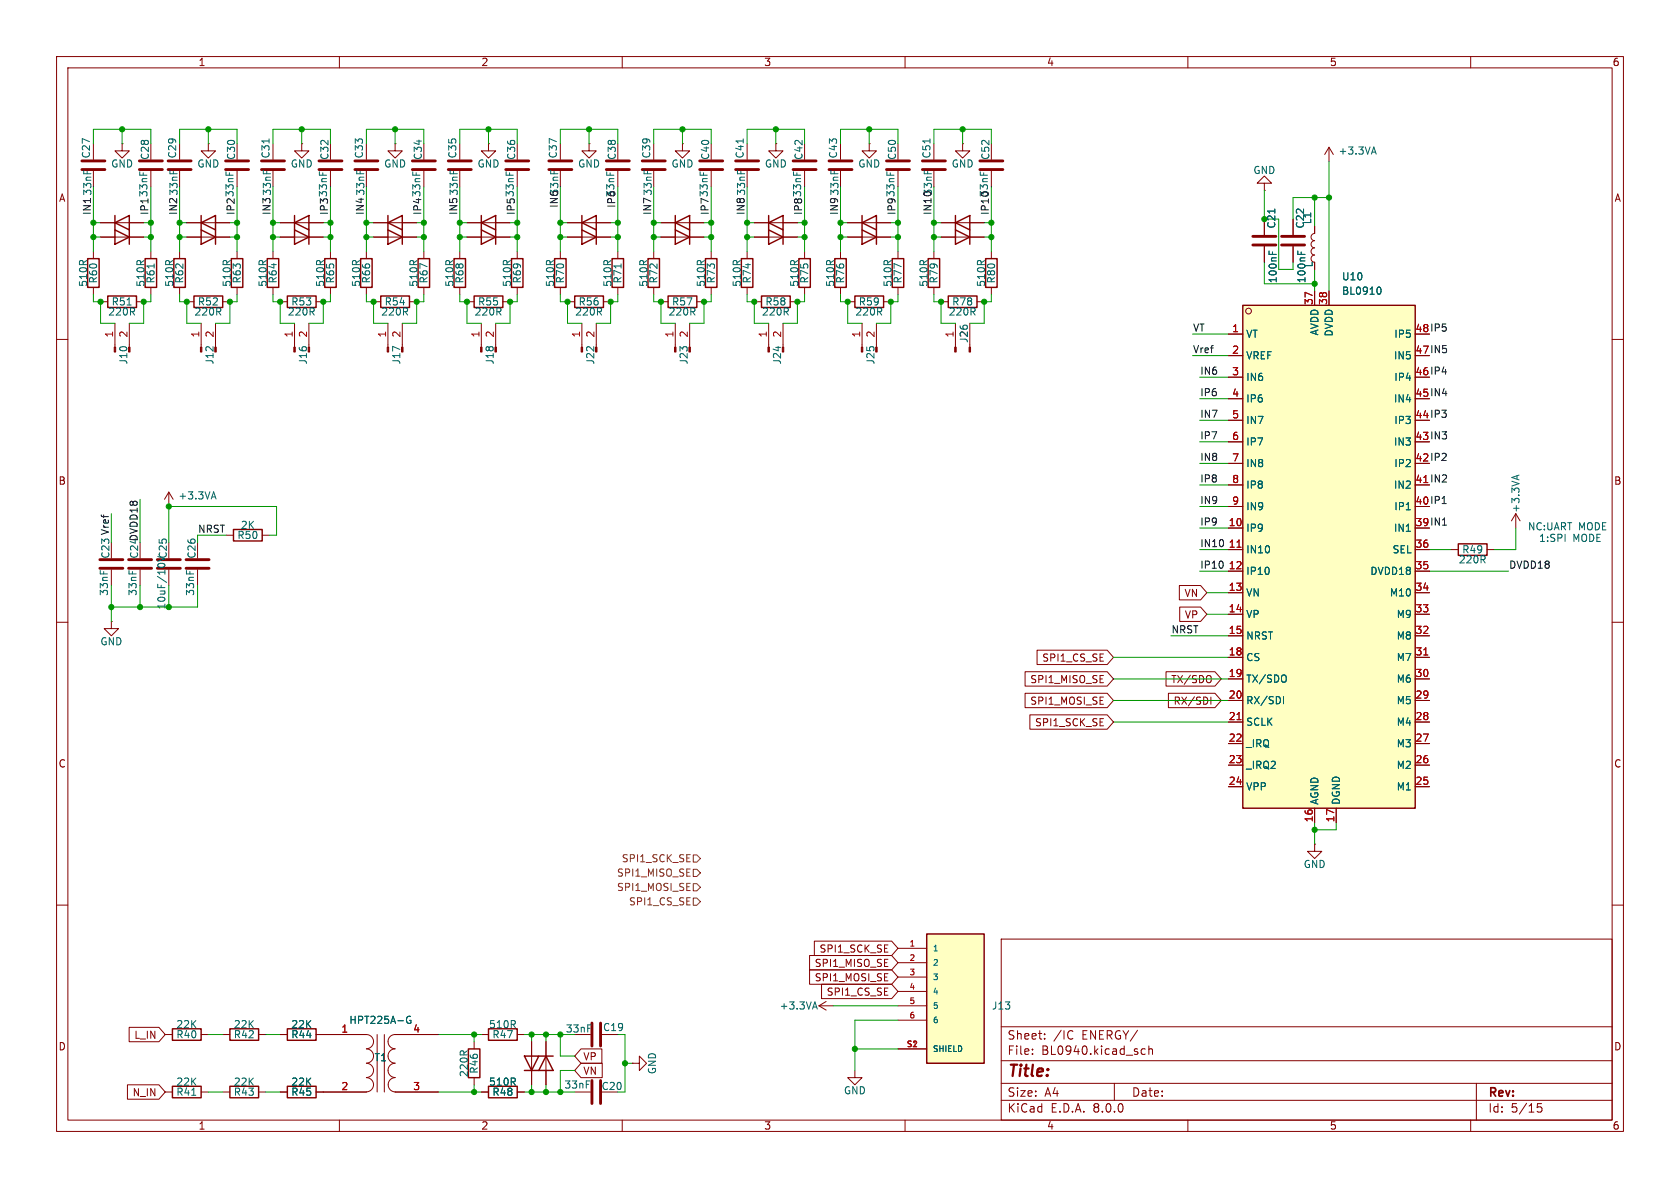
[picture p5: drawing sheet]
<svg xmlns="http://www.w3.org/2000/svg" width="297mm" height="210mm" viewBox="0 0 297 210" stroke-linecap="round" stroke-linejoin="round" font-family="sans-serif">
<g fill="none" stroke="#840000" stroke-width=".18">
<path d="M10 10h277v190h-277zM12 12h273v186h-273zM60 10v2M110 10v2M160 10v2M210 10v2M260 10v2M58.4 30.2v2.8M86.4 25.4v1.3h1.2l-1.2 1.2-1.3-1.2h1.3M86.4 25.4h.1M91.4 30.2v2.8M100.3 39.4h7.6"/>
<path d="M104.1 25.4v1.3h1.3l-1.3 1.2-1.2-1.2h1.2M104.1 25.4h.1M109.2 30.2v2.8M170.2 25.4v1.3h1.2l-1.2 1.2-1.3-1.2h1.3M170.2 25.4h.1M175.3 30.2v2.8M10 60h2M20.3 57.2v4.2M22.9 57.2v4.2M33 53.3h1.3M33 41.9h7.6M35.6 57.2v4.2"/>
<path d="M38.1 57.2v4.2M39.4 53.3h1.2M41.9 44.5v1.2M41.9 50.8v1.3M48.3 44.5v1.2M48.3 50.8v1.3M49.5 53.3h1.3M49.5 41.9h7.6M52.1 57.2v4.2M54.6 57.2v4.2M55.9 53.3h1.2M58.4 44.5v1.2"/>
<path d="M58.4 50.8v1.3M64.8 44.5v1.2M64.8 50.8v1.3M66 53.3h1.3M68.6 57.2v4.2M71.1 57.2v4.2M72.4 53.3h1.3M81.3 44.5v1.2M81.3 50.8v1.3M82.5 53.3h1.3M85.1 57.2v4.2M87.6 57.2v4.2"/>
<path d="M88.9 53.3h1.3M91.4 44.5v1.2M91.4 50.8v1.3M99.1 44.5v1.2M99.1 50.8v1.3M100.3 53.3h1.3M100.3 41.9h7.6M102.9 57.2v4.2M105.4 57.2v4.2M106.7 53.3h1.2M165.1 44.5v1.2M165.1 50.8v1.3"/>
<path d="M166.4 53.3h1.2M168.9 57.2v4.2M171.4 57.2v4.2M172.7 53.3h1.3M175.3 44.5v1.2M175.3 50.8v1.3M285 60h2M10 110h2M285 110h2M10 160h2M285 160h2M177 166h108v32h-108z"/>
<path d="M60 198v2M101.6 193h2.8M110 198v2M111.8 188h1.2v-1.3l1.3 1.3-1.3 1.2v-1.2M111.8 188h.1M151.1 189.2v1.3h1.3l-1.3 1.3-1.2-1.3h1.2M160 198v2M177 194.5h108M177 191.5h108M177 187.5h108M177 181.5h108M182.5 186.3v.1"/>
<path d="M182.5 185.5v.1M184.7 183.6v.1M184.7 182.8v.1M189.4 182.2l.3 .1M189.7 183.6l-.3 .1M197 191.5v3M201.7 186.1l.3 .3 .5-.1M202.5 185.5l-.5-.1-.3 .3M203.1 185.5l.2-.1 .4 .1v.9M203.1 184.9v1.5M210 198v2M260 198v2"/>
<path d="M261 191.5v6.5M272.5 195.1h-.7l-.1 .7 .3-.1h.5l.1 .3-.1 .5-.2 .1-.6-.1"/>
</g>
<g fill="none" stroke="#840000" stroke-width=".25">
<path d="M102.9 39.4l2.5-1.3v2.5zM102.9 38.1v2.5M34.3 52.3h5.1v2.1h-5.1zM35.6 40.6l2.5 1.3-2.5 1.3zM38.1 40.6v2.6M40.9 45.7h2v5.1h-2zM47.2 45.7h2.1v5.1h-2.1zM50.8 52.3h5.1v2.1h-5.1zM52.1 40.6l2.5 1.3-2.5 1.3zM54.6 40.6v2.6M57.4 45.7h2v5.1h-2zM63.8 45.7h2v5.1h-2z"/>
<path d="M67.3 52.3h5.1v2.1h-5.1zM80.3 45.7h2v5.1h-2zM83.8 52.3h5.1v2.1h-5.1zM90.4 45.7h2.1v5.1h-2.1zM98 45.7h2.1v5.1h-2.1zM101.6 52.3h5.1v2.1h-5.1zM102.9 40.6l2.5 1.3-2.5 1.3zM105.4 40.6v2.6M164.1 45.7h2v5.1h-2zM167.6 52.3h5.1v2.1h-5.1zM174.2 45.7h2.1v5.1h-2.1z"/>
</g>
<g fill="#840000" stroke="#840000" stroke-width=".18">
<path d="M20.2 61.4h.2v.8h-.2z"/>
<path d="M35.4 61.4h.3v.8h-.3z"/>
<path d="M68.5 61.4h.2v.8h-.2z"/>
<path d="M171.3 61.4h.3v.8h-.3z"/>
<path d="M168.8 61.4h.2v.8h-.2z"/>
<path d="M51.9 61.4h.3v.8h-.3z"/>
<path d="M85 61.4h.2v.8h-.2z"/>
<path d="M102.7 61.4h.3v.8h-.3z"/>
</g>
<g fill="none" stroke="#840000" stroke-width=".51">
<path d="M56.4 28.4h4.1M56.4 30h4.1M62.7 28.4h4.1M62.7 30h4.1M89.4 28.4h4.1M89.4 30h4.1M97 28.4h4.1M97 30h4.1M107.2 28.4h4.1M107.2 30h4.1M113.5 28.4h4.1M113.5 30h4.1"/>
<path d="M163.1 28.4h4M163.1 30h4M173.2 28.4h4.1M173.2 30h4.1M104.6 191v4.1M106.2 191v4.1"/>
</g>
<path d="M164.4 24.6v.7" fill="none" stroke="#006464" stroke-width=".18"/>
<path d="M163.8 165.1h10.2v22.9h-10.2z" fill="#ffffc2"/>
<g fill="none" stroke="#840000" stroke-width=".25">
<path d="M20.3 39.4l2.6-1.3v2.5zM20.3 38.1v2.5M35.6 39.4l2.5-1.3v2.5zM35.6 38.1v2.5M52.1 39.4l2.5-1.3v2.5zM52.1 38.1v2.5M68.6 39.4l2.5-1.3v2.5zM68.6 38.1v2.5M85.1 39.4l2.5-1.3v2.5zM85.1 38.1v2.5M119.4 39.4l2.5-1.3v2.5zM119.4 38.1v2.5"/>
<path d="M152.4 39.4l2.5-1.3v2.5zM152.4 38.1v2.5M168.9 39.4l2.5-1.3v2.5zM168.9 38.1v2.5M15.5 45.7h2v5.1h-2zM19 52.3h5.1v2.1h-5.1zM20.3 40.6l2.6 1.3-2.6 1.3zM22.9 40.6v2.6M25.7 45.7h2v5.1h-2zM30.7 45.7h2.1v5.1h-2.1zM68.6 40.6l2.5 1.3-2.5 1.3zM71.1 40.6v2.6"/>
<path d="M73.9 45.7h2v5.1h-2zM85.1 40.6l2.5 1.3-2.5 1.3zM87.6 40.6v2.6M108.2 45.7h2v5.1h-2zM114.6 45.7h2v5.1h-2zM118.1 52.3h5.1v2.1h-5.1zM119.4 40.6l2.5 1.3-2.5 1.3zM121.9 40.6v2.6M124.7 45.7h2v5.1h-2zM131.1 45.7h2v5.1h-2zM134.6 52.3h5.1v2.1h-5.1zM141.2 45.7h2.1v5.1h-2.1z"/>
<path d="M147.6 45.7h2v5.1h-2zM151.1 52.3h5.1v2.1h-5.1zM152.4 40.6l2.5 1.3-2.5 1.3zM154.9 40.6v2.6M157.7 45.7h2.1v5.1h-2.1zM168.9 40.6l2.5 1.3-2.5 1.3zM171.4 40.6v2.6M41.3 93.6h5.1v2h-5.1zM257.8 96.1h5.1v2.1h-5.1zM163.8 165.1h10.2v22.9h-10.2zM30.5 192h5.1v2.1h-5.1zM40.6 192h5.1v2.1h-5.1z"/>
<path d="M40.6 181.9h5.1v2h-5.1zM50.8 192h5.1v2.1h-5.1zM50.8 181.9h5.1v2h-5.1zM86.4 192h5v2.1h-5zM86.4 181.9h5v2h-5zM92.7 186.7h2.5l-1.2 2.5zM92.7 189.2h2.5M95.2 186.7h2.6M96.5 186.7l1.3 2.5h-2.6z"/>
</g>
<g fill="none" stroke="#840000" stroke-width=".18">
<path d="M17.8 39.4h7.6M21.6 25.4v1.3h1.3l-1.3 1.2-1.3-1.2h1.3M21.6 25.4h.1M26.7 30.2v2.8M33 39.4h7.6M36.8 25.4v1.3h1.3l-1.3 1.2-1.2-1.2h1.2M36.8 25.4h.1M41.9 30.2v2.8M49.5 39.4h7.6M53.3 25.4v1.3h1.3l-1.3 1.2-1.2-1.2h1.2M53.3 25.4h.1M66 39.4h7.7"/>
<path d="M69.8 25.4v1.3h1.3l-1.3 1.2-1.2-1.2h1.2M69.8 25.4h.1M74.9 30.2v2.8M82.5 39.4h7.7M116.8 39.4h7.7M120.6 25.4v1.3h1.3l-1.3 1.2-1.2-1.2h1.2M120.6 25.4h.1M125.7 30.2v2.8M149.9 39.4h7.6M153.7 25.4v1.3h1.2l-1.2 1.2-1.3-1.2h1.3M153.7 25.4h.1M158.7 30.2v2.8"/>
<path d="M166.4 39.4h7.6M223.5 32.4h1.3l-1.3-1.3-1.3 1.3h1.3v1.3M223.5 33.7h.1M223.5 38.7v2.8M228.6 38.7v2.8M234.9 26l-.7 1.3M234.9 26v2.6M234.9 26l.8 1.3M16.5 44.5v1.2M16.5 50.8v1.3M17.8 41.9h7.6M17.8 53.3h1.2"/>
<path d="M24.1 53.3h1.3M26.7 44.5v1.2M26.7 50.8v1.3M31.7 44.5v1.2M31.7 50.8v1.3M66 41.9h7.7M74.9 44.5v1.2M74.9 50.8v1.3M82.5 41.9h7.7M109.2 44.5v1.2M109.2 50.8v1.3M115.6 44.5v1.2"/>
<path d="M115.6 50.8v1.3M116.8 41.9h7.7M116.8 53.3h1.3M119.4 57.2v4.2M121.9 57.2v4.2M123.2 53.3h1.3M125.7 44.5v1.2M125.7 50.8v1.3M132.1 44.5v1.2M132.1 50.8v1.3M133.3 53.3h1.3M135.9 57.2v4.2"/>
<path d="M138.4 57.2v4.2M139.7 53.3h1.3M142.2 44.5v1.2M142.2 50.8v1.3M148.6 44.5v1.2M148.6 50.8v1.3M149.9 41.9h7.6M149.9 53.3h1.2M152.4 57.2v4.2M154.9 57.2v4.2M156.2 53.3h1.3M158.7 44.5v1.2"/>
<path d="M158.7 50.8v1.3M166.4 41.9h7.6M223.5 43.6v2.8M228.6 43.6v2.8M232.4 40v1.3a.63 .63 0 0 0-.6 .6 .63 .63 0 0 0 .6 .6 .63 .63 0 0 0-.6 .7 .63 .63 0 0 0 .6 .6 .63 .63 0 0 0-.6 .7 .63 .63 0 0 0 .6 .6 .63 .63 0 0 0-.6 .6 .63 .63 0 0 0 .6 .7M29.8 87l-.7 1.3M29.8 87v2.5M29.8 87l.8 1.3M40 94.6h1.3M46.4 94.6h1.2M256.5 97.2h1.3M262.9 97.2h1.3"/>
<path d="M268 90.8l-.8 1.3M268 90.8v2.5M268 90.8l.7 1.3M19.7 109.9v1.2h1.3l-1.3 1.3-1.3-1.3h1.3M19.7 109.9h.1M19.7 100.7v2.8M24.8 100.7v2.8M34.9 100.7v2.8M232.4 149.2v1.3h1.3l-1.3 1.3-1.3-1.3h1.3M232.4 149.2h.1M144.8 177.8h2.5M144.8 177.8l1.2 .8"/>
<path d="M146 177l-1.2 .8M158.7 167.6h5.1M158.7 170.2h5.1M158.7 172.7h5.1M158.7 175.3h5.1M158.7 177.8h5.1M29.2 193h1.3M35.6 193h1.2M39.4 193h1.2M39.4 182.9h1.2M45.7 193h1.3M45.7 182.9h1.3"/>
<path d="M49.5 193h1.3M49.5 182.9h1.3M55.9 182.9h8.9a1.27 1.27 0 0 1 1.2 1.3 1.27 1.27 0 0 1-1.2 1.2 1.26 1.26 0 0 1 1.2 1.3 1.26 1.26 0 0 1-1.2 1.2M55.9 193h8.9M64.8 188a1.27 1.27 0 0 1 1.2 1.2 1.27 1.27 0 0 1-1.2 1.3 1.26 1.26 0 0 1 1.2 1.3 1.26 1.26 0 0 1-1.2 1.2M66.7 182.9v10.1M67.9 182.9v10.1M69.8 188a1.26 1.26 0 0 0-1.2 1.2 1.26 1.26 0 0 0 1.2 1.3M69.8 193h7.7M69.9 190.5a1.26 1.26 0 0 0-1.3 1.3 1.26 1.26 0 0 0 1.3 1.2M77.5 182.9h-7.7a1.27 1.27 0 0 0-1.2 1.3 1.27 1.27 0 0 0 1.2 1.2 1.26 1.26 0 0 0-1.2 1.3 1.26 1.26 0 0 0 1.2 1.2M85.1 193h1.3"/>
<path d="M85.1 182.9h1.3M91.4 193h1.3M91.4 182.9h1.3M94 184.2v7.6M96.5 184.2v7.6M158.7 180.3h5.1M158.7 185.4h5.1"/>
</g>
<g fill="none" stroke="#006464" stroke-width=".18">
<path d="M47.6 24.6v.7M131.4 24.6v.7M225.4 37v.7M242.6 26.9h.6M242.9 26l.4 1.2M22.5 53.9h.7M27.2 46.7v.7M109.8 46.7v.7M224.4 44.4v.6M225 44.6v.4M229.4 44.4v.6M230 44.6v.4"/>
<path d="M28.1 99.6h.8M37.5 87.8h.6M37.8 86.9l.4 1.3M268.2 84.1v.6M268.5 84l-1.2 .4M72.6 179.7a.61 .61 0 0 0-.7 .5 .61 .61 0 0 0 .5 .7M143.8 178h.6M144.1 177.1l.4 1.3M33.9 193.6h.7M72.4 180.4h.2v.4"/>
</g>
<g fill="#840000" stroke="#840000" stroke-width=".18">
<path d="M152.3 61.4h.2v.8h-.2z"/>
<path d="M119.3 61.4h.2v.8h-.2z"/>
<path d="M135.8 61.4h.2v.8h-.2z"/>
</g>
<g fill="none" stroke="#840000" stroke-width=".51">
<path d="M14.5 28.4h4M14.5 30h4M24.6 28.4h4.1M24.6 30h4.1M29.7 28.4h4.1M29.7 30h4.1M39.9 28.4h4M39.9 30h4M46.2 28.4h4.1M46.2 30h4.1M72.9 28.4h4.1M72.9 30h4.1"/>
<path d="M79.2 28.4h4.1M79.2 30h4.1M123.7 28.4h4.1M123.7 30h4.1M130 28.4h4.1M130 30h4.1M156.7 28.4h4.1M156.7 30h4.1M221.5 43.3h4.1M221.5 41.8h4.1M226.6 43.3h4M226.6 41.8h4"/>
<path d="M17.7 98.9h4M22.7 98.9h4.1M27.8 98.9h4.1M32.9 98.9h4.1M17.7 100.5h4M22.7 100.5h4.1M27.8 100.5h4.1M32.9 100.5h4.1M104.6 180.8v4.1M106.2 180.8v4.1"/>
</g>
<path d="M219.7 54h30.5v88.9h-30.5z" fill="#ffffc2"/>
<path d="M135.9 39.4l2.5-1.3v2.5zM135.9 38.1v2.5M135.9 40.6l2.5 1.3-2.5 1.3zM138.4 40.6v2.6M219.7 54h30.5v88.9h-30.5zM30.5 181.9h5.1v2h-5.1zM82.8 185.4h2v5.1h-2z" fill="none" stroke="#840000" stroke-width=".25"/>
<g fill="none" stroke="#840000" stroke-width=".18">
<path d="M17.8 39.4h2.5M22.9 39.4h2.5M33 39.4h2.6M38.1 39.4h2.5M49.5 39.4h2.6M54.6 39.4h2.5M66 39.4h2.6M71.1 39.4h2.6M82.5 39.4h2.6M87.6 39.4h2.6M100.3 39.4h2.6M105.4 39.4h2.5"/>
<path d="M116.8 39.4h2.6M121.9 39.4h2.6M133.3 39.4h7.7M137.2 25.4v1.3h1.2l-1.2 1.2-1.3-1.2h1.3M137.2 25.4h.1M142.2 30.2v2.8M149.9 39.4h2.5M154.9 39.4h2.6M166.4 39.4h2.5M171.4 39.4h2.6M223.5 38.7v2.8M228.6 38.7v2.8"/>
<path d="M17.8 41.9h2.5M22.9 41.9h2.5M33 41.9h2.6M38.1 41.9h2.5M49.5 41.9h2.6M54.6 41.9h2.5M66 41.9h2.6M71.1 41.9h2.6M82.5 41.9h2.6M87.6 41.9h2.6M100.3 41.9h2.6M105.4 41.9h2.5"/>
<path d="M116.8 41.9h2.6M121.9 41.9h2.6M133.3 41.9h7.7M149.9 41.9h2.5M154.9 41.9h2.6M166.4 41.9h2.5M171.4 41.9h2.6M217.2 59.1h2.5M223.5 43.6v2.8M228.6 43.6v2.8M232.4 40v1.3M232.4 51.4v2.6"/>
<path d="M234.9 51.4v2.6M217.2 62.9h2.5M217.2 66.7h2.5M217.2 70.5h2.5M217.2 74.3h2.5M217.2 78.1h2.5M217.2 93.3h2.5M217.2 97.2h2.5M217.2 81.9h2.5M217.2 85.7h2.5M217.2 89.5h2.5M250.2 97.2h2.5"/>
<path d="M181.2 118.7h14.5l1.1 1.3-1.1 1.3h-14.5zM183.3 114.9h12.4l1.1 1.3-1.1 1.3h-12.4zM206.1 118.7h8.7l1.1 1.3-1.1 1.3h-8.7zM208.5 103.5h3.7l1.2 1.3-1.2 1.2h-3.7zM208.6 107.3h3.6l1.2 1.3-1.2 1.3h-3.6zM214.1 119.6v.9M217.2 101h2.5M217.2 104.8h2.5M217.2 108.6h2.5M217.2 112.4h2.5M217.2 116.2h2.5M250.2 101h2.5"/>
<path d="M250.2 104.8h2.5M250.2 108.6h2.5M250.2 112.4h2.5M250.2 116.2h2.5M181.2 122.6h14.5l1.1 1.2-1.1 1.3h-14.5zM182.1 126.4h13.6l1.1 1.2-1.1 1.3h-13.6zM206.6 122.6h8.2l1.1 1.2-1.1 1.3h-8.2zM214.1 123.2v1.3M217.2 120h2.5M217.2 123.8h2.5M217.2 127.6h2.5M217.2 131.4h2.5"/>
<path d="M217.2 135.3h2.5M217.2 139.1h2.5M250.2 120h2.5M250.2 123.8h2.5M250.2 127.6h2.5M250.2 131.4h2.5M250.2 135.3h2.5M250.2 139.1h2.5M232.4 142.9v2.5M236.2 142.9v2.5M143.1 171.4h14.5l1.1 1.3-1.1 1.3h-14.5zM143.1 168.9h14.5l1.1 1.3-1.1 1.3h-14.5z"/>
<path d="M144 166.4h13.6l1.1 1.2-1.1 1.3h-13.6zM145.2 174h12.4l1.1 1.3-1.1 1.2h-12.4zM22.5 191.8h5.6l1.1 1.2-1.1 1.3h-5.6zM22.8 181.6h5.3l1.1 1.3-1.1 1.3h-5.3zM29.2 182.9h1.3M35.6 182.9h1.2M49.5 182.9h1.3M49.5 193h1.3M55.9 182.9h8.9M55.9 193h8.9M69.8 182.9h7.7M69.8 193h7.7"/>
<path d="M83.8 184.2v1.2M83.8 190.5v1.3M85.1 193h1.3M91.4 193h1.3M94 184.2v2.5M94 189.2v2.6M96.5 184.2v2.5M96.5 189.2v2.6M102.7 188h3.8v2.5h-3.8l-1.1-1.3zM102.7 185.4h3.7v2.6h-3.7l-1.1-1.3z"/>
<circle cx="220.7" cy="55" r=".51"/>
</g>
<path d="M218.7 96.7h.7M251.7 115.8h.7M218.7 127.2h.7" fill="none" stroke="#a90000" stroke-width=".18"/>
<path d="M225.4 37v.7M224.4 44.4v.6M225 44.6v.4M229.4 44.4v.6M230 44.6v.4M243.7 50.7a.68 .68 0 0 1 .5 .7 .68 .68 0 0 1-.5 .6M248.6 90.1h.7M227.3 119.5v.9M226.9 123.1v1.3M72.6 179.7a.61 .61 0 0 0-.7 .5 .61 .61 0 0 0 .5 .7M72.4 180.4h.2v.4" fill="none" stroke="#006464" stroke-width=".18"/>
<path d="M140.2 28.4h4.1M140.2 30h4.1M146.6 28.4h4M146.6 30h4" fill="none" stroke="#840000" stroke-width=".51"/>
<path d="M122.6 156.2h.6l.6 .6-.6 .7h-.6zM122.6 158.8h.6l.6 .6-.6 .6h-.6zM122.6 153.7h.6l.6 .6-.6 .6h-.6zM122.6 151.1h.6l.6 .7-.6 .6h-.6z" fill="none" stroke="#725600" stroke-width=".18"/>
<path d="M26.2 35.2v.7M254.9 89h.8" fill="none" stroke="#0f0f0f" stroke-width=".18"/>
<g fill="none" stroke="#009600" stroke-width=".18">
<path d="M16.5 25.4v-2.5h10.2v2.5M16.5 39.4h1.3M16.5 33v11.5M21.6 22.9v2.5M25.4 39.4h1.3M26.7 33v11.5M31.7 25.4v-2.5h10.2v2.5M31.7 39.4h1.3M31.7 33v11.5M36.8 22.9v2.5M40.6 39.4h1.3M41.9 33v11.5"/>
<path d="M48.3 25.4v-2.5h10.1v2.5M48.3 39.4h1.2M48.3 33v11.5M53.3 22.9v2.5M57.1 39.4h1.3M58.4 33v11.5M64.8 25.4v-2.5h10.1v2.5M64.8 39.4h1.2M64.8 33v11.5M69.8 22.9v2.5M73.7 39.4h1.2M74.9 33v11.5"/>
<path d="M81.3 25.4v-2.5h10.1v2.5M81.3 39.4h1.2M81.3 33v11.5M86.4 22.9v2.5M90.2 39.4h1.2M91.4 33v11.5M99.1 25.4v-2.5h10.1v2.5M99.1 33v11.5M99.1 39.4h1.2M104.1 22.9v2.5M107.9 39.4h1.3M109.2 33v11.5"/>
<path d="M115.6 25.4v-2.5h10.1v2.5M115.6 39.4h1.2M115.6 33v11.5M120.6 22.9v2.5M124.5 39.4h1.2M125.7 33v11.5M132.1 25.4v-2.5h10.1v2.5M132.1 39.4h1.2M132.1 33v11.5M137.2 22.9v2.5M141 39.4h1.2M142.2 33v11.5"/>
<path d="M148.6 25.4v-2.5h10.1v2.5M148.6 39.4h1.3M148.6 33v11.5M153.7 22.9v2.5M157.5 39.4h1.2M158.7 33v11.5M165.1 25.4v-2.5h10.2v2.5M165.1 39.4h1.3M165.1 33v11.5M170.2 22.9v2.5M174 39.4h1.3M175.3 33v11.5"/>
<path d="M223.5 33.7v5h2.6v8.9h2.5v-1.2M232.4 34.9v5.1M234.9 28.6v22.8M234.9 34.9h-6.3v3.8M16.5 41.9h1.3M16.5 52.1v1.2h1.3v3.9h2.5M25.4 41.9h1.3M26.7 52.1v1.2h-1.3v3.9h-2.5M31.7 41.9h1.3M31.7 52.1v1.2h1.3v3.9h2.6M40.6 41.9h1.3M41.9 52.1v1.2h-1.3v3.9h-2.5"/>
<path d="M48.3 41.9h1.2M48.3 52.1v1.2h1.2v3.9h2.6M57.1 41.9h1.3M58.4 52.1v1.2h-1.3v3.9h-2.5M64.8 41.9h1.2M64.8 52.1v1.2h1.2v3.9h2.6M73.7 41.9h1.2M74.9 52.1v1.2h-1.2v3.9h-2.6M81.3 41.9h1.2M81.3 52.1v1.2h1.2v3.9h2.6M90.2 41.9h1.2M91.4 52.1v1.2h-1.2v3.9h-2.6"/>
<path d="M99.1 52.1v1.2h1.2v3.9h2.6M99.1 41.9h1.2M107.9 41.9h1.3M109.2 52.1v1.2h-1.3v3.9h-2.5M115.6 41.9h1.2M115.6 52.1v1.2h1.2v3.9h2.6M124.5 41.9h1.2M125.7 52.1v1.2h-1.2v3.9h-2.6M132.1 41.9h1.2M132.1 52.1v1.2h1.2v3.9h2.6M141 41.9h1.2M142.2 52.1v1.2h-1.2v3.9h-2.6"/>
<path d="M148.6 41.9h1.3M148.6 52.1v1.2h1.3v3.9h2.5M157.5 41.9h1.2M158.7 52.1v1.2h-1.2v3.9h-2.6M165.1 41.9h1.3M165.1 52.1v1.2h1.3v3.9h2.5M174 41.9h1.3M175.3 52.1v1.2h-1.3v3.9h-2.6M210.8 59.1h6.4M223.5 46.4v3.8h8.9M232.4 47.6v3.8M210.8 62.9h6.4"/>
<path d="M212.1 74.3h5.1M212.1 78.1h5.1M212.1 66.7h5.1M212.1 70.5h5.1M19.7 90.8v5.1M24.8 88.3v7.6M40 94.6h-5.1v1.3M47.6 94.6h1.3v-5.1h-19.1v6.4M212.1 97.2h5.1M212.1 81.9h5.1M212.1 93.3h5.1M212.1 89.5h5.1"/>
<path d="M212.1 85.7h5.1M252.7 97.2h3.8M268 93.3v3.9h-3.8M19.7 103.5v6.4M24.8 103.5v3.8M29.8 103.5v3.8M34.9 103.5v3.8h-15.2M196.8 116.2h20.4M207 112.4h10.2M212.1 101h5.1M213.4 108.6h3.8M213.4 104.8h3.8"/>
<path d="M252.7 101h14M196.8 123.8h20.4M196.8 127.6h20.4M196.8 120h20.4M232.4 145.4v3.8M236.2 145.4v1.3h-3.8M147.3 177.8h11.4M36.8 193h2.6M36.8 182.9h2.6M47 193h2.5M47 182.9h2.5M77.5 193h7.6"/>
<path d="M77.5 182.9h7.6M83.8 182.9v1.3M83.8 191.8v1.2M92.7 193h8.9M92.7 182.9h8.9M94 182.9v1.3M94 191.8v1.2M96.5 182.9v1.3M96.5 191.8v1.2M99.1 182.9v3.8h2.5M101.6 189.2h-2.5v3.8M109.2 182.9h1.3v10.1h-1.3"/>
<path d="M110.5 188h1.3M151.1 185.4h7.6M158.7 180.3h-7.6v8.9"/>
</g>
<g fill="#009600" stroke="#009600" stroke-width=".18">
<circle cx="48.3" cy="41.9" r=".46"/>
<circle cx="48.3" cy="39.4" r=".46"/>
<circle cx="33" cy="53.3" r=".46"/>
<circle cx="49.5" cy="53.3" r=".46"/>
<circle cx="57.1" cy="53.3" r=".46"/>
<circle cx="40.6" cy="53.3" r=".46"/>
<circle cx="53.3" cy="22.9" r=".46"/>
<circle cx="64.8" cy="41.9" r=".46"/>
<circle cx="73.7" cy="53.3" r=".46"/>
<circle cx="66" cy="53.3" r=".46"/>
<circle cx="64.8" cy="39.4" r=".46"/>
<circle cx="69.8" cy="22.9" r=".46"/>
<circle cx="41.9" cy="39.4" r=".46"/>
<circle cx="21.6" cy="22.9" r=".46"/>
<circle cx="36.8" cy="22.9" r=".46"/>
<circle cx="26.7" cy="39.4" r=".46"/>
<circle cx="31.7" cy="39.4" r=".46"/>
<circle cx="31.7" cy="41.9" r=".46"/>
<circle cx="16.5" cy="39.4" r=".46"/>
<circle cx="91.4" cy="39.4" r=".46"/>
<circle cx="86.4" cy="22.9" r=".46"/>
<circle cx="107.9" cy="53.3" r=".46"/>
<circle cx="100.3" cy="53.3" r=".46"/>
<circle cx="82.5" cy="53.3" r=".46"/>
<circle cx="91.4" cy="41.9" r=".46"/>
<circle cx="90.2" cy="53.3" r=".46"/>
<circle cx="58.4" cy="39.4" r=".46"/>
<circle cx="58.4" cy="41.9" r=".46"/>
<circle cx="41.9" cy="41.9" r=".46"/>
<circle cx="99.1" cy="41.9" r=".46"/>
<circle cx="99.1" cy="39.4" r=".46"/>
<circle cx="104.1" cy="22.9" r=".46"/>
<circle cx="109.2" cy="39.4" r=".46"/>
<circle cx="109.2" cy="41.9" r=".46"/>
<circle cx="149.9" cy="53.3" r=".46"/>
<circle cx="148.6" cy="41.9" r=".46"/>
<circle cx="141" cy="53.3" r=".46"/>
<circle cx="157.5" cy="53.3" r=".46"/>
<circle cx="166.4" cy="53.3" r=".46"/>
<circle cx="165.1" cy="41.9" r=".46"/>
<circle cx="153.7" cy="22.9" r=".46"/>
<circle cx="158.7" cy="41.9" r=".46"/>
<circle cx="165.1" cy="39.4" r=".46"/>
<circle cx="158.7" cy="39.4" r=".46"/>
<circle cx="170.2" cy="22.9" r=".46"/>
<circle cx="223.5" cy="38.7" r=".46"/>
<circle cx="234.9" cy="34.9" r=".46"/>
<circle cx="232.4" cy="50.2" r=".46"/>
<circle cx="232.4" cy="34.9" r=".46"/>
<circle cx="175.3" cy="41.9" r=".46"/>
<circle cx="175.3" cy="39.4" r=".46"/>
<circle cx="174" cy="53.3" r=".46"/>
<circle cx="115.6" cy="39.4" r=".46"/>
<circle cx="132.1" cy="39.4" r=".46"/>
<circle cx="132.1" cy="41.9" r=".46"/>
<circle cx="115.6" cy="41.9" r=".46"/>
<circle cx="120.6" cy="22.9" r=".46"/>
<circle cx="125.7" cy="39.4" r=".46"/>
<circle cx="125.7" cy="41.9" r=".46"/>
<circle cx="124.5" cy="53.3" r=".46"/>
<circle cx="133.3" cy="53.3" r=".46"/>
<circle cx="116.8" cy="53.3" r=".46"/>
<circle cx="232.4" cy="146.7" r=".46"/>
<circle cx="142.2" cy="39.4" r=".46"/>
<circle cx="148.6" cy="39.4" r=".46"/>
<circle cx="142.2" cy="41.9" r=".46"/>
<circle cx="137.2" cy="22.9" r=".46"/>
<circle cx="17.8" cy="53.3" r=".46"/>
<circle cx="16.5" cy="41.9" r=".46"/>
<circle cx="26.7" cy="41.9" r=".46"/>
<circle cx="25.4" cy="53.3" r=".46"/>
<circle cx="74.9" cy="39.4" r=".46"/>
<circle cx="74.9" cy="41.9" r=".46"/>
<circle cx="81.3" cy="39.4" r=".46"/>
<circle cx="81.3" cy="41.9" r=".46"/>
<circle cx="99.1" cy="193" r=".46"/>
<circle cx="94" cy="182.9" r=".46"/>
<circle cx="96.5" cy="182.9" r=".46"/>
<circle cx="110.5" cy="188" r=".46"/>
<circle cx="151.1" cy="185.4" r=".46"/>
<circle cx="99.1" cy="182.9" r=".46"/>
<circle cx="24.8" cy="107.3" r=".46"/>
<circle cx="29.8" cy="107.3" r=".46"/>
<circle cx="29.8" cy="89.5" r=".46"/>
<circle cx="19.7" cy="107.3" r=".46"/>
<circle cx="96.5" cy="193" r=".46"/>
<circle cx="94" cy="193" r=".46"/>
<circle cx="83.8" cy="182.9" r=".46"/>
<circle cx="83.8" cy="193" r=".46"/>
</g>
<text font-size="2.8" fill="#840000" x="178" y="190.9">Title:</text>
<g font-size="2.1" fill="#840000">
<text x="178" y="184">Sheet:</text>
<text x="186.2" y="184">/IC</text>
<text x="191.3" y="184">ENERGY/</text>
<text x="178" y="186.7">File:</text>
<text x="184.1" y="186.7">BL0940.kicad_sch</text>
<text x="178" y="196.9">KiCad</text>
<text x="178" y="194.1">Size:</text>
<text x="184.7" y="194.1">A4</text>
<text x="185.7" y="196.9">E.D.A.</text>
<text x="193.3" y="196.9">8.0.0</text>
<text x="200" y="194.1">Date:</text>
<text x="263" y="194.3">Rev:</text>
<text x="263" y="196.9">Id:</text>
<text x="267.1" y="196.9">5/15</text>
</g>
<g font-size="1.8" fill="#840000">
<text x="35" y="11.9">1</text>
<text x="85" y="11.9">2</text>
<text x="135" y="11.9">3</text>
<text x="185" y="11.9">4</text>
<text x="235" y="11.9">5</text>
<text x="285" y="11.9">6</text>
<text x="10.3" y="35.9">A</text>
<text x="285.3" y="35.9">A</text>
<text x="232.3" y="47.4" transform="rotate(-90 232.3 47.4)">L</text>
<text x="250.1" y="58.8">48 IP5</text>
<text x="250.1" y="62.6">47 IN5</text>
<text x="250.1" y="70.2">45 IN4</text>
<text x="250.1" y="66.4">46 IP4</text>
<text x="250.1" y="77.9">43 IN3</text>
<text x="250.1" y="74">44 IP3</text>
<text x="250.1" y="81.7">42 IP2</text>
<text x="10.3" y="85.9">B</text>
<text x="250.1" y="89.3">40 IP1</text>
<text x="285.3" y="85.9">B</text>
<text x="250.1" y="93.1">39 IN1</text>
<text x="209.3" y="105.7">VN</text>
<text x="209.4" y="109.5">VP</text>
<text x="184.2" y="117.2">SPI1_CS_SE</text>
<text x="182" y="121">SPI1_MISO_SE</text>
<text x="182" y="124.8">SPI1_MOSI_SE</text>
<text x="207" y="121">TX/SDO</text>
<text x="207.4" y="124.8">RX/SDI</text>
<text x="182.9" y="128.6">SPI1_SCK_SE</text>
<text x="10.3" y="135.9">C</text>
<text x="285.3" y="135.9">C</text>
<text x="143.9" y="173.7">SPI1_MOSI_SE</text>
<text x="143.9" y="171.1">SPI1_MISO_SE</text>
<text x="144.8" y="168.6">SPI1_SCK_SE</text>
<text x="146.1" y="176.2">SPI1_CS_SE</text>
<text x="10.3" y="185.9">D</text>
<text x="23.6" y="183.8">L_IN</text>
<text x="285.3" y="185.9">D</text>
<text x="103" y="190.2">VN</text>
<text x="103" y="187.6">VP</text>
<text x="23.3" y="194">N_IN</text>
<text x="35" y="199.9">1</text>
<text x="85" y="199.9">2</text>
<text x="135" y="199.9">3</text>
<text x="185" y="199.9">4</text>
<text x="235" y="199.9">5</text>
<text x="285" y="199.9">6</text>
</g>
<g font-size="1.8" fill="#006464">
<text x="16.1" y="28.1" transform="rotate(-90 16.1 28.1)">C27</text>
<text x="19.6" y="29.8">GND</text>
<text x="26.5" y="28.4" transform="rotate(-90 26.5 28.4)">C28</text>
<text x="31.3" y="28.1" transform="rotate(-90 31.3 28.1)">C29</text>
<text x="34.8" y="29.8">GND</text>
<text x="41.8" y="28.4" transform="rotate(-90 41.8 28.4)">C30</text>
<text x="47.9" y="28.1" transform="rotate(-90 47.9 28.1)">C31</text>
<text x="51.3" y="29.8">GND</text>
<text x="58.3" y="28.4" transform="rotate(-90 58.3 28.4)">C32</text>
<text x="64.4" y="28.1" transform="rotate(-90 64.4 28.1)">C33</text>
<text x="67.8" y="29.8">GND</text>
<text x="74.8" y="28.4" transform="rotate(-90 74.8 28.4)">C34</text>
<text x="80.9" y="28.1" transform="rotate(-90 80.9 28.1)">C35</text>
<text x="84.3" y="29.8">GND</text>
<text x="91.3" y="28.4" transform="rotate(-90 91.3 28.4)">C36</text>
<text x="98.7" y="28.1" transform="rotate(-90 98.7 28.1)">C37</text>
<text x="102.1" y="29.8">GND</text>
<text x="109.1" y="28.4" transform="rotate(-90 109.1 28.4)">C38</text>
<text x="115.2" y="28.1" transform="rotate(-90 115.2 28.1)">C39</text>
<text x="118.6" y="29.8">GND</text>
<text x="125.6" y="28.4" transform="rotate(-90 125.6 28.4)">C40</text>
<text x="131.7" y="28.1" transform="rotate(-90 131.7 28.1)">C41</text>
<text x="135.1" y="29.8">GND</text>
<text x="142.1" y="28.4" transform="rotate(-90 142.1 28.4)">C42</text>
<text x="148.2" y="28.1" transform="rotate(-90 148.2 28.1)">C43</text>
<text x="151.6" y="29.8">GND</text>
<text x="158.6" y="28.4" transform="rotate(-90 158.6 28.4)">C50</text>
<text x="164.7" y="28.1" transform="rotate(-90 164.7 28.1)">C51</text>
<text x="168.1" y="29.8">GND</text>
<text x="175.1" y="28.4" transform="rotate(-90 175.1 28.4)">C52</text>
<text x="236.5" y="27.5">+3.3VA</text>
<text x="16.4" y="34.7" transform="rotate(-90 16.4 34.7)">33nF</text>
<text x="26.3" y="34.9" transform="rotate(-90 26.3 34.9)">33nF</text>
<text x="31.6" y="34.7" transform="rotate(-90 31.6 34.7)">33nF</text>
<text x="41.5" y="34.9" transform="rotate(-90 41.5 34.9)">33nF</text>
<text x="48.1" y="34.7" transform="rotate(-90 48.1 34.7)">33nF</text>
<text x="58" y="34.9" transform="rotate(-90 58 34.9)">33nF</text>
<text x="64.6" y="34.7" transform="rotate(-90 64.6 34.7)">33nF</text>
<text x="74.5" y="34.9" transform="rotate(-90 74.5 34.9)">33nF</text>
<text x="81.1" y="34.7" transform="rotate(-90 81.1 34.7)">33nF</text>
<text x="91" y="34.9" transform="rotate(-90 91 34.9)">33nF</text>
<text x="115.4" y="34.7" transform="rotate(-90 115.4 34.7)">33nF</text>
<text x="125.3" y="34.9" transform="rotate(-90 125.3 34.9)">33nF</text>
<text x="131.9" y="34.7" transform="rotate(-90 131.9 34.7)">33nF</text>
<text x="141.8" y="34.9" transform="rotate(-90 141.8 34.9)">33nF</text>
<text x="148.4" y="34.7" transform="rotate(-90 148.4 34.7)">33nF</text>
<text x="158.3" y="34.9" transform="rotate(-90 158.3 34.9)">33nF</text>
<text x="221.5" y="31">GND</text>
<text x="225.7" y="40.5" transform="rotate(-90 225.7 40.5)">C21</text>
<text x="230.7" y="40.5" transform="rotate(-90 230.7 40.5)">C22</text>
<text x="232" y="39.7" transform="rotate(-90 232 39.7)">L1</text>
<text x="15.6" y="50.8" transform="rotate(-90 15.6 50.8)">510R</text>
<text x="17.4" y="50.2" transform="rotate(-90 17.4 50.2)">R60</text>
<text x="25.8" y="50.8" transform="rotate(-90 25.8 50.8)">510R</text>
<text x="27.5" y="50.2" transform="rotate(-90 27.5 50.2)">R61</text>
<text x="30.8" y="50.8" transform="rotate(-90 30.8 50.8)">510R</text>
<text x="32.6" y="50.2" transform="rotate(-90 32.6 50.2)">R62</text>
<text x="41" y="50.8" transform="rotate(-90 41 50.8)">510R</text>
<text x="42.8" y="50.2" transform="rotate(-90 42.8 50.2)">R63</text>
<text x="47.3" y="50.8" transform="rotate(-90 47.3 50.8)">510R</text>
<text x="49.1" y="50.2" transform="rotate(-90 49.1 50.2)">R64</text>
<text x="57.5" y="50.8" transform="rotate(-90 57.5 50.8)">510R</text>
<text x="59.3" y="50.2" transform="rotate(-90 59.3 50.2)">R65</text>
<text x="63.9" y="50.8" transform="rotate(-90 63.9 50.8)">510R</text>
<text x="65.6" y="50.2" transform="rotate(-90 65.6 50.2)">R66</text>
<text x="74" y="50.8" transform="rotate(-90 74 50.8)">510R</text>
<text x="75.8" y="50.2" transform="rotate(-90 75.8 50.2)">R67</text>
<text x="80.4" y="50.8" transform="rotate(-90 80.4 50.8)">510R</text>
<text x="82.1" y="50.2" transform="rotate(-90 82.1 50.2)">R68</text>
<text x="90.5" y="50.8" transform="rotate(-90 90.5 50.8)">510R</text>
<text x="92.3" y="50.2" transform="rotate(-90 92.3 50.2)">R69</text>
<text x="98.1" y="50.8" transform="rotate(-90 98.1 50.8)">510R</text>
<text x="99.9" y="50.2" transform="rotate(-90 99.9 50.2)">R70</text>
<text x="108.3" y="50.8" transform="rotate(-90 108.3 50.8)">510R</text>
<text x="110.1" y="50.2" transform="rotate(-90 110.1 50.2)">R71</text>
<text x="114.7" y="50.8" transform="rotate(-90 114.7 50.8)">510R</text>
<text x="116.4" y="50.2" transform="rotate(-90 116.4 50.2)">R72</text>
<text x="124.8" y="50.8" transform="rotate(-90 124.8 50.8)">510R</text>
<text x="126.6" y="50.2" transform="rotate(-90 126.6 50.2)">R73</text>
<text x="131.2" y="50.8" transform="rotate(-90 131.2 50.8)">510R</text>
<text x="132.9" y="50.2" transform="rotate(-90 132.9 50.2)">R74</text>
<text x="141.3" y="50.8" transform="rotate(-90 141.3 50.8)">510R</text>
<text x="143.1" y="50.2" transform="rotate(-90 143.1 50.2)">R75</text>
<text x="147.7" y="50.8" transform="rotate(-90 147.7 50.8)">510R</text>
<text x="149.5" y="50.2" transform="rotate(-90 149.5 50.2)">R76</text>
<text x="157.8" y="50.8" transform="rotate(-90 157.8 50.8)">510R</text>
<text x="159.6" y="50.2" transform="rotate(-90 159.6 50.2)">R77</text>
<text x="164.2" y="50.8" transform="rotate(-90 164.2 50.8)">510R</text>
<text x="166" y="50.2" transform="rotate(-90 166 50.2)">R79</text>
<text x="174.3" y="50.8" transform="rotate(-90 174.3 50.8)">510R</text>
<text x="176.1" y="50.2" transform="rotate(-90 176.1 50.2)">R80</text>
<text x="225.9" y="50.2" transform="rotate(-90 225.9 50.2)">100nF</text>
<text x="231" y="50.2" transform="rotate(-90 231 50.2)">100nF</text>
<text x="237.2" y="49.8">U10</text>
<text x="237.2" y="52.3">BL0910</text>
<text x="19" y="56">220R</text>
<text x="19.6" y="54.2">R51</text>
<text x="34.3" y="56">220R</text>
<text x="34.9" y="54.2">R52</text>
<text x="50.8" y="56">220R</text>
<text x="51.4" y="54.2">R53</text>
<text x="67.3" y="56">220R</text>
<text x="67.9" y="54.2">R54</text>
<text x="83.8" y="56">220R</text>
<text x="84.4" y="54.2">R55</text>
<text x="101.6" y="56">220R</text>
<text x="102.2" y="54.2">R56</text>
<text x="118.1" y="56">220R</text>
<text x="118.7" y="54.2">R57</text>
<text x="134.6" y="56">220R</text>
<text x="135.2" y="54.2">R58</text>
<text x="151.1" y="56">220R</text>
<text x="151.7" y="54.2">R59</text>
<text x="167.6" y="56">220R</text>
<text x="168.2" y="54.2">R78</text>
<text x="171.2" y="59.8" transform="rotate(-90 171.2 59.8)">2</text>
<text x="220.2" y="59.9">VT</text>
<text x="233.3" y="59.4" transform="rotate(-90 233.3 59.4)">AVDD</text>
<text x="235.8" y="59.6" transform="rotate(-90 235.8 59.6)">DVDD</text>
<text x="246.4" y="59.9">IP5</text>
<text x="22.7" y="64.5" transform="rotate(-90 22.7 64.5)">J10</text>
<text x="37.9" y="64.5" transform="rotate(-90 37.9 64.5)">J12</text>
<text x="54.5" y="64.5" transform="rotate(-90 54.5 64.5)">J16</text>
<text x="71" y="64.5" transform="rotate(-90 71 64.5)">J17</text>
<text x="87.5" y="64.5" transform="rotate(-90 87.5 64.5)">J18</text>
<text x="105.3" y="64.5" transform="rotate(-90 105.3 64.5)">J22</text>
<text x="121.8" y="64.5" transform="rotate(-90 121.8 64.5)">J23</text>
<text x="138.3" y="64.5" transform="rotate(-90 138.3 64.5)">J24</text>
<text x="154.8" y="64.5" transform="rotate(-90 154.8 64.5)">J25</text>
<text x="171.3" y="60.7" transform="rotate(-90 171.3 60.7)">J 6</text>
<text x="220.2" y="63.7">VREF</text>
<text x="246.3" y="63.7">IN5</text>
<text x="220.2" y="67.5">IN6</text>
<text x="220.2" y="71.3">IP6</text>
<text x="246.3" y="71.3">IN4</text>
<text x="246.4" y="67.5">IP4</text>
<text x="220.2" y="75.2">IN7</text>
<text x="246.4" y="75.2">IP3</text>
<text x="220.2" y="79">IP7</text>
<text x="220.2" y="82.8">IN8</text>
<text x="246.3" y="79">IN3</text>
<text x="246.4" y="82.8">IP2</text>
<text x="31.4" y="88.5">+3.3VA</text>
<text x="220.2" y="86.6">IP8</text>
<text x="246.3" y="86.6">IN2</text>
<text x="41.9" y="95.5">R50</text>
<text x="42.5" y="93.7">2K</text>
<text x="220.2" y="94.2">IP9</text>
<text x="220.2" y="90.4">IN9</text>
<text x="246.3" y="94.2">IN1</text>
<text x="246.4" y="90.4">IP1</text>
<text x="268.8" y="90.7" transform="rotate(-90 268.8 90.7)">+3.3VA</text>
<text x="29.7" y="98.8" transform="rotate(-90 29.7 98.8)">C25</text>
<text x="34.8" y="98.8" transform="rotate(-90 34.8 98.8)">C26</text>
<text x="220.2" y="98">IN10</text>
<text x="220.2" y="101.8">IP10</text>
<text x="242.2" y="101.8">DVDD18</text>
<text x="246.1" y="98">SEL</text>
<text x="257.8" y="99.8">220R</text>
<text x="258.4" y="98">R49</text>
<text x="19.3" y="105.4" transform="rotate(-90 19.3 105.4)">33nF</text>
<text x="24.4" y="105.4" transform="rotate(-90 24.4 105.4)">33nF</text>
<text x="29.4" y="107.8" transform="rotate(-90 29.4 107.8)">10uF/10V</text>
<text x="34.5" y="105.4" transform="rotate(-90 34.5 105.4)">33nF</text>
<text x="220.2" y="105.6">VN</text>
<text x="245.6" y="105.6">M10</text>
<text x="220.2" y="109.4">VP</text>
<text x="220.2" y="113.3">NRST</text>
<text x="246.8" y="113.3">M8</text>
<text x="246.8" y="109.4">M9</text>
<text x="17.6" y="114.3">GND</text>
<text x="220.2" y="117.1">CS</text>
<text x="246.8" y="117.1">M7</text>
<text x="220.2" y="120.9">TX/SDO</text>
<text x="220.2" y="124.7">RX/SDI</text>
<text x="246.8" y="124.7">M5</text>
<text x="246.8" y="120.9">M6</text>
<text x="220.2" y="128.5">SCLK</text>
<text x="246.8" y="128.5">M4</text>
<text x="220.2" y="132.3">_IRQ</text>
<text x="220.2" y="136.1">_IRQ2</text>
<text x="246.8" y="136.1">M2</text>
<text x="246.8" y="132.3">M3</text>
<text x="220.2" y="139.9">VPP</text>
<text x="233.3" y="142.4" transform="rotate(-90 233.3 142.4)">AGND</text>
<text x="237.1" y="142.4" transform="rotate(-90 237.1 142.4)">DGND</text>
<text x="246.8" y="139.9">M1</text>
<text x="230.4" y="153.6">GND</text>
<text x="137.7" y="178.7">+3.3VA</text>
<text x="175.3" y="178.7">J13</text>
<text x="31.1" y="183.7">R40</text>
<text x="31.1" y="182">22K</text>
<text x="41.2" y="183.7">R42</text>
<text x="41.2" y="182">22K</text>
<text x="51.4" y="183.7">R44</text>
<text x="51.4" y="182">22K</text>
<text x="61.7" y="181.2">HPT225A-G</text>
<text x="86.3" y="182">510R</text>
<text x="87" y="183.7">R47</text>
<text x="99.9" y="182.7">33nF</text>
<text x="106.5" y="182.5">C19</text>
<text x="66.1" y="187.8">T1</text>
<text x="82.9" y="190.5" transform="rotate(-90 82.9 190.5)">220R</text>
<text x="84.7" y="189.9" transform="rotate(-90 84.7 189.9)">R46</text>
<text x="116.2" y="190" transform="rotate(-90 116.2 190)">GND</text>
<text x="31.1" y="193.9">R41</text>
<text x="31.1" y="192.1">22K</text>
<text x="41.2" y="193.9">R43</text>
<text x="41.2" y="192.1">22K</text>
<text x="51.4" y="193.9">R45</text>
<text x="51.4" y="192.1">22K</text>
<text x="86.3" y="192.1">510R</text>
<text x="87" y="193.9">R48</text>
<text x="99.7" y="192.6">33nF</text>
<text x="106.3" y="192.9">C20</text>
<text x="149.1" y="193.6">GND</text>
</g>
<g font-size="1.8" fill="#0f0f0f">
<text x="16.2" y="38.1" transform="rotate(-90 16.2 38.1)">IN1</text>
<text x="26.3" y="38.1" transform="rotate(-90 26.3 38.1)">IP1</text>
<text x="31.4" y="38.1" transform="rotate(-90 31.4 38.1)">IN2</text>
<text x="41.6" y="38.1" transform="rotate(-90 41.6 38.1)">IP2</text>
<text x="47.9" y="38.1" transform="rotate(-90 47.9 38.1)">IN3</text>
<text x="58.1" y="38.1" transform="rotate(-90 58.1 38.1)">IP3</text>
<text x="64.4" y="38.1" transform="rotate(-90 64.4 38.1)">IN4</text>
<text x="74.6" y="38.1" transform="rotate(-90 74.6 38.1)">IP4</text>
<text x="80.9" y="38.1" transform="rotate(-90 80.9 38.1)">IN5</text>
<text x="91.1" y="38.1" transform="rotate(-90 91.1 38.1)">IP5</text>
<text x="98.7" y="36.8" transform="rotate(-90 98.7 36.8)">IN633nF</text>
<text x="108.9" y="36.8" transform="rotate(-90 108.9 36.8)">IP633nF</text>
<text x="115.2" y="38.1" transform="rotate(-90 115.2 38.1)">IN7</text>
<text x="125.4" y="38.1" transform="rotate(-90 125.4 38.1)">IP7</text>
<text x="131.7" y="38.1" transform="rotate(-90 131.7 38.1)">IN8</text>
<text x="141.9" y="38.1" transform="rotate(-90 141.9 38.1)">IP8</text>
<text x="148.2" y="38.1" transform="rotate(-90 148.2 38.1)">IN9</text>
<text x="158.4" y="38.1" transform="rotate(-90 158.4 38.1)">IP9</text>
<text x="164.8" y="38.1" transform="rotate(-90 164.8 38.1)">IN1033nF</text>
<text x="174.9" y="38.1" transform="rotate(-90 174.9 38.1)">IP1033nF</text>
<text x="210.8" y="58.7">VT</text>
<text x="210.8" y="62.5">Vref</text>
<text x="212.1" y="66.3">IN6</text>
<text x="212.1" y="70.1">IP6</text>
<text x="212.1" y="73.9">IN7</text>
<text x="212.1" y="77.8">IP7</text>
<text x="212.1" y="81.6">IN8</text>
<text x="212.1" y="85.4">IP8</text>
<text x="212.1" y="89.2">IN9</text>
<text x="34.9" y="94.3">NRST</text>
<text x="212.1" y="93">IP9</text>
<text x="19.5" y="98.8" transform="rotate(-90 19.5 98.8)">C23 Vref</text>
<text x="24.6" y="98.8" transform="rotate(-90 24.6 98.8)">C24DVDD18</text>
<text x="212.1" y="100.6">IP10</text>
<text x="212.1" y="96.8">IN10</text>
<text x="266.7" y="100.6">DVDD18</text>
<text x="207" y="112">NRST</text>
</g>
<g font-size="1.8" fill="#a90000">
<text x="20.1" y="59.8" transform="rotate(-90 20.1 59.8)">1</text>
<text x="22.6" y="59.8" transform="rotate(-90 22.6 59.8)">2</text>
<text x="35.3" y="59.8" transform="rotate(-90 35.3 59.8)">1</text>
<text x="37.8" y="59.8" transform="rotate(-90 37.8 59.8)">2</text>
<text x="51.8" y="59.8" transform="rotate(-90 51.8 59.8)">1</text>
<text x="54.4" y="59.8" transform="rotate(-90 54.4 59.8)">2</text>
<text x="68.3" y="59.8" transform="rotate(-90 68.3 59.8)">1</text>
<text x="70.9" y="59.8" transform="rotate(-90 70.9 59.8)">2</text>
<text x="84.8" y="59.8" transform="rotate(-90 84.8 59.8)">1</text>
<text x="87.4" y="59.8" transform="rotate(-90 87.4 59.8)">2</text>
<text x="102.6" y="59.8" transform="rotate(-90 102.6 59.8)">1</text>
<text x="105.2" y="59.8" transform="rotate(-90 105.2 59.8)">2</text>
<text x="119.1" y="59.8" transform="rotate(-90 119.1 59.8)">1</text>
<text x="121.7" y="59.8" transform="rotate(-90 121.7 59.8)">2</text>
<text x="135.6" y="59.8" transform="rotate(-90 135.6 59.8)">1</text>
<text x="138.2" y="59.8" transform="rotate(-90 138.2 59.8)">2</text>
<text x="152.1" y="59.8" transform="rotate(-90 152.1 59.8)">1</text>
<text x="154.7" y="59.8" transform="rotate(-90 154.7 59.8)">2</text>
<text x="168.7" y="59.8" transform="rotate(-90 168.7 59.8)">1</text>
<text x="217.7" y="58.8">1</text>
<text x="232.2" y="54" transform="rotate(-90 232.2 54)">37</text>
<text x="234.7" y="54" transform="rotate(-90 234.7 54)">38</text>
<text x="250.1" y="58.8">48</text>
<text x="217.7" y="62.6">2</text>
<text x="250.1" y="62.6">47</text>
<text x="217.7" y="66.4">3</text>
<text x="217.7" y="70.2">4</text>
<text x="250.1" y="70.2">45</text>
<text x="250.1" y="66.4">46</text>
<text x="217.7" y="74">5</text>
<text x="217.7" y="77.9">6</text>
<text x="250.1" y="77.9">43</text>
<text x="250.1" y="74">44</text>
<text x="217.7" y="81.7">7</text>
<text x="250.1" y="81.7">42</text>
<text x="217.7" y="85.5">8</text>
<text x="217.7" y="89.3">9</text>
<text x="250.1" y="85.5">41 IN2</text>
<text x="250.1" y="89.3">40</text>
<text x="250.1" y="85.5">41</text>
<text x="217.1" y="93.1">10</text>
<text x="250.1" y="93.1">39</text>
<text x="217.1" y="96.9">11</text>
<text x="217.1" y="100.7">12</text>
<text x="250.1" y="100.7">35</text>
<text x="250.1" y="96.9">36</text>
<text x="217.1" y="104.5">13</text>
<text x="250.1" y="104.5">34</text>
<text x="217.1" y="108.3">14</text>
<text x="217.1" y="112.1">15</text>
<text x="250.1" y="112.1">32</text>
<text x="250.1" y="108.3">33</text>
<text x="217.1" y="116">18</text>
<text x="217.1" y="119.8">19</text>
<text x="250.1" y="119.8">30</text>
<text x="250.1" y="116">31</text>
<text x="217.1" y="123.6">20</text>
<text x="250.1" y="123.6">29</text>
<text x="217.1" y="127.4">21</text>
<text x="217.1" y="131.2">22</text>
<text x="250.1" y="131.2">27</text>
<text x="250.1" y="127.4">28</text>
<text x="217.1" y="135">23</text>
<text x="250.1" y="135">26</text>
<text x="217.1" y="138.8">24</text>
<text x="250.1" y="138.8">25</text>
<text x="232.2" y="145.5" transform="rotate(-90 232.2 145.5)">16</text>
<text x="236" y="145.5" transform="rotate(-90 236 145.5)">17</text>
<text x="60.3" y="182.6">1</text>
<text x="73" y="182.6">4</text>
<text x="60.3" y="192.8">2</text>
<text x="73" y="192.8">3</text>
</g>
<g font-size="1.8" fill="#0000c2">
<text x="270" y="94">NC:UART MODE</text>
<text x="272" y="96">1:SPI</text>
<text x="278.1" y="96">MODE</text>
</g>
<g font-size="1.8" fill="#725600">
<text x="109" y="155.2">SPI1_MISO_SE</text>
<text x="109.8" y="152.6">SPI1_SCK_SE</text>
<text x="109" y="157.7">SPI1_MOSI_SE</text>
<text x="111.1" y="160.2">SPI1_CS_SE</text>
</g>
<g font-size="1.4" fill="#a90000">
<text x="160.7" y="167.4">1</text>
<text x="160.7" y="169.9">2</text>
<text x="160.7" y="172.5">3</text>
<text x="160.7" y="175">4</text>
<text x="160.7" y="177.5">5</text>
<text x="160.2" y="185.2">S1</text>
<text x="160.7" y="180.1">6</text>
<text x="161.1" y="185.2">2</text>
</g>
<g font-size="1.4" fill="#006464">
<text x="164.8" y="168.4">1</text>
<text x="164.8" y="170.9">2</text>
<text x="164.8" y="173.5">3</text>
<text x="164.8" y="176">4</text>
<text x="164.8" y="178.5">5</text>
<text x="164.8" y="181.1">6</text>
<text x="164.8" y="186.2">SHIELD</text>
</g>
</svg>
